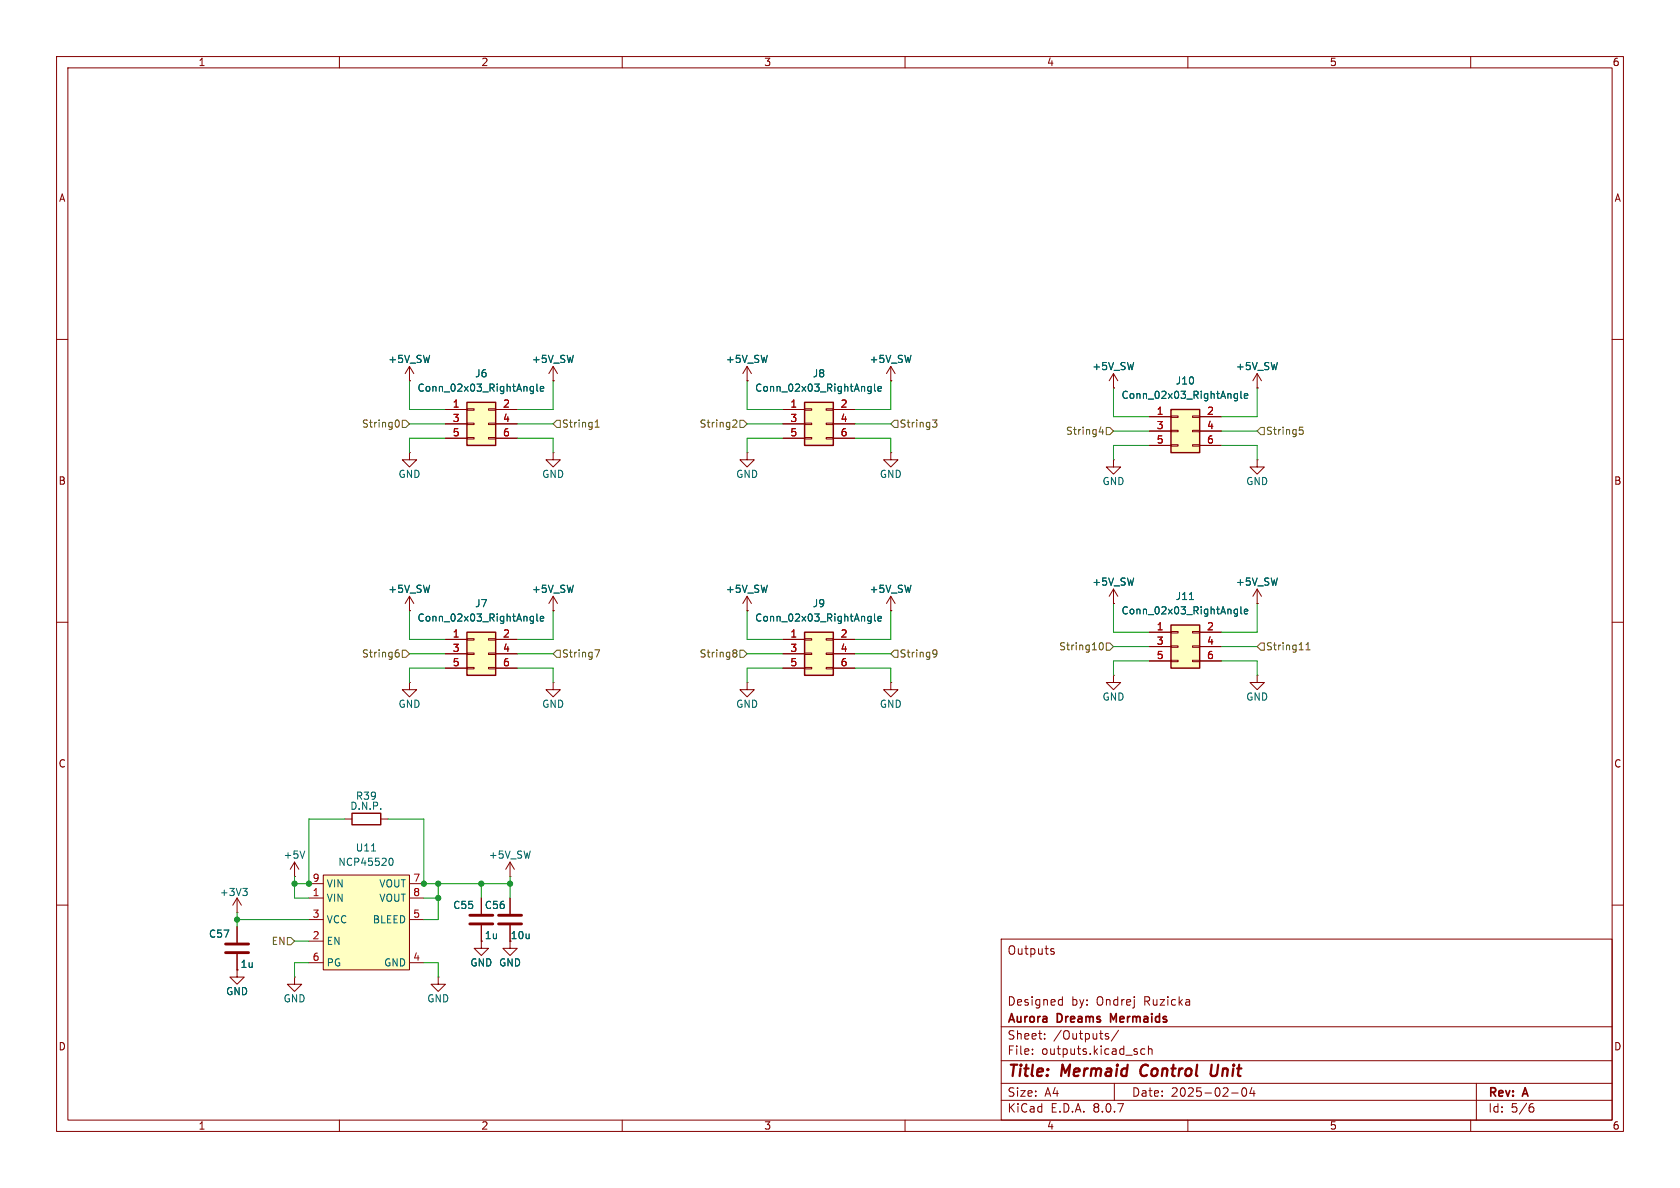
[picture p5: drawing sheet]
<svg xmlns="http://www.w3.org/2000/svg" width="297mm" height="210mm" viewBox="0 0 297 210" stroke-linecap="round" stroke-linejoin="round" font-family="sans-serif">
<g fill="none" stroke="#840000" stroke-width=".18">
<path d="M10 10h277v190h-277zM12 12h273v186h-273zM60 10v2M110 10v2M160 10v2M210 10v2M260 10v2M10 60h2M196.8 68.6h.1M196.8 66l-.7 1.3M196.8 66v2.6M196.8 66l.8 1.3"/>
<path d="M285 60h2M10 110h2M132.1 108h.1M132.1 105.4l-.8 1.3M132.1 105.4v2.6M132.1 105.4l.7 1.3M222.2 106.7h.1M222.2 119.4v1.3h1.3l-1.3 1.2-1.2-1.2h1.2M222.2 119.4h.1M222.2 104.1l-.7 1.3M222.2 104.1v2.6M222.2 104.1l.8 1.3"/>
<path d="M285 110h2M41.9 158.8l-.8 1.2M41.9 158.8v2.5M41.9 158.8l.8 1.2M85.1 158.8v2.7M90.2 158.8v2.7M10 160h2M41.9 161.3h.1M77.5 172.7v1.3h1.2l-1.2 1.3-1.3-1.3h1.3M77.5 172.7h.1M85.1 166.4v1.2h1.3l-1.3 1.3-1.3-1.3h1.3M85.1 166.4h.1"/>
<path d="M85.1 163.6v2.8M90.2 163.6v4h1.2l-1.2 1.3-1.3-1.3h1.3M177 166h108v32h-108zM186 168.2l.3 .1 .1 .2-.2 .2h-.3M186 167.7l.3 .1M187.4 176.7l.4 .1M187.8 176.2v1.5M187.8 177.6l-.4 .1M285 160h2M60 198v2M110 198v2M160 198v2"/>
<path d="M177 194.5h108M177 191.5h108M177 187.5h108M177 181.5h108M182.5 186.3v.1M182.5 185.5v.1M184.7 183.6v.1M184.7 182.8v.1M195.5 183.1l.5 .2v.2l-.2 .2-.4-.1M195.5 182.8h.5M197 191.5v3M197.7 182.1l-1.2 2"/>
<path d="M202.4 185.5l-.4-.1-.3 .3v.4l.1 .2h.6M203 185.5l.2-.1 .4 .1 .1 .9M203 184.9v1.5M210 198v2M217.7 193.2h1.2M219.7 192.4l.2-.1a.81 .81 0 0 1 .6 .6 .81 .81 0 0 1-.3 .8l-.2 .1a.81 .81 0 0 1-.3-1.4zM221.3 192.2l-.3 1.1h.9M221.7 192.8v1M260 198v2M261 191.5v6.5M270.6 195.7h.4l.2 .3-.1 .5-.5 .1M271 195.1l-.4 .1"/>
</g>
<path d="M201.9 188.5a1.27 1.27 0 0 0 0 1.6M214.2 188.2l-.2 1.6 .2 .3a.66 .66 0 0 0 .8-.1" fill="none" stroke="#840000" stroke-width=".4"/>
<path d="M196.8 180.3l-.5-1.1v1.5" fill="none" stroke="#840000" stroke-width=".3"/>
<path d="M83.1 163.3h4M83.1 161.8h4M88.1 163.3h4.1M88.1 161.8h4.1" fill="none" stroke="#840000" stroke-width=".51"/>
<path d="M42.9 157h.8l-.4 .5M43.5 157.5l.2 .3v.3l-.2 .2" fill="none" stroke="#006464" stroke-width=".18"/>
<path d="M207 72.4h5.1v7.6h-5.1z" fill="#ffffc2"/>
<g fill="none" stroke="#840000" stroke-width=".18">
<path d="M157.5 67.3h.1M157.5 64.8l-.8 1.2M157.5 64.8v2.5M157.5 64.8l.7 1.2M203.2 73.7h3.8M203.2 76.2h3.8M203.2 78.7h3.8M207 78.6h1.3v.3h-1.3zM207 76.1h1.3v.2h-1.3zM207 73.5h1.3v.3h-1.3zM210.8 78.6h1.3v.3h-1.3zM210.8 76.1h1.3v.2h-1.3z"/>
<path d="M210.8 73.5h1.3v.3h-1.3zM212.1 73.7h3.8M212.1 76.2h3.8M212.1 78.7h3.8M222.2 68.6h.1M222.2 66l-.7 1.3M222.2 66v2.6M222.2 66l.8 1.3"/>
</g>
<path d="M207 72.4h5.1v7.6h-5.1z" fill="none" stroke="#840000" stroke-width=".25"/>
<path d="M218.3 70.4h.5M218.3 69.6h.5M218.8 69.6v1l-.1 .2-.4 .1M219.4 69.2v1l.2 .2M220 70l.6-.1-.1-.3h-.3l-.2 .2v.6h.5" fill="none" stroke="#006464" stroke-width=".18"/>
<path d="M207 110.5h5.1v7.6h-5.1z" fill="#ffffc2"/>
<g fill="none" stroke="#840000" stroke-width=".18">
<path d="M72.4 80v1.3h1.3l-1.3 1.3-1.3-1.3h1.3M72.4 80h.1M157.5 80v1.3h1.2l-1.2 1.3-1.3-1.3h1.3M157.5 80h.1M222.2 81.3v1.3h1.3l-1.3 1.2-1.2-1.2h1.2M222.2 81.3h.1M203.2 111.8h3.8M203.2 114.3h3.8M203.2 116.8h3.8M207 116.7h1.3v.3h-1.3zM207 114.2h1.3v.2h-1.3zM207 111.6h1.3v.3h-1.3z"/>
<path d="M210.8 116.7h1.3v.3h-1.3zM210.8 114.2h1.3v.2h-1.3zM210.8 111.6h1.3v.3h-1.3zM212.1 111.8h3.8M212.1 114.3h3.8M212.1 116.8h3.8M90.2 154.9h.1M90.2 152.4l-.8 1.3M90.2 152.4v2.5M90.2 152.4l.7 1.3"/>
</g>
<path d="M207 110.5h5.1v7.6h-5.1z" fill="none" stroke="#840000" stroke-width=".25"/>
<path d="M210.3 106h.7M218.3 108.5h.5M218.3 107.7h.5M218.8 107.7v1l-.1 .2-.4 .1M219.4 107.3v1l.2 .2M220 108.1l.6-.1-.1-.3h-.3l-.2 .2v.6h.5" fill="none" stroke="#006464" stroke-width=".18"/>
<path d="M142.2 111.8h5.1v7.6h-5.1z" fill="#ffffc2"/>
<g fill="none" stroke="#840000" stroke-width=".18">
<path d="M97.8 80v1.3h1.3l-1.3 1.3-1.3-1.3h1.3M97.8 80h.1M196.8 81.3v1.3h1.3l-1.3 1.2-1.2-1.2h1.2M196.8 81.3h.1M138.4 113h3.8M138.4 115.6h3.8M138.4 118.1h3.8M142.2 118h1.3v.2h-1.3zM142.2 115.4h1.3v.3h-1.3zM142.2 112.9h1.3v.3h-1.3zM146 118h1.3v.2h-1.3zM146 115.4h1.3v.3h-1.3z"/>
<path d="M146 112.9h1.3v.3h-1.3zM147.3 113h3.8M147.3 115.6h3.8M147.3 118.1h3.8M196.8 106.7h.1M196.8 104.1l-.7 1.3M196.8 104.1v2.6M196.8 104.1l.8 1.3M52.1 154.9h.1M52.1 152.4l-.8 1.3M52.1 152.4v2.5M52.1 152.4l.7 1.3"/>
</g>
<path d="M142.2 111.8h5.1v7.6h-5.1z" fill="none" stroke="#840000" stroke-width=".25"/>
<path d="M153.5 109.7h.5M153.5 109h.5M154 109v1l-.1 .2h-.3M154.6 108.5v1.1l.2 .2M155.2 109.4l.6-.1v-.3h-.4l-.2 .1 .1 .6h.5M53.9 150.4l-.4 1.3" fill="none" stroke="#006464" stroke-width=".18"/>
<path d="M57.1 154.7h15.3v16.8h-15.3z" fill="#ffffc2"/>
<g fill="none" stroke="#840000" stroke-width=".18">
<path d="M196.8 119.4v1.3h1.3l-1.3 1.2-1.2-1.2h1.2M196.8 119.4h.1M72.4 120.7v1.2h1.3l-1.3 1.3-1.3-1.3h1.3M72.4 120.7h.1M54.6 158.8h2.5M54.6 156.2h2.5M57.1 154.7h15.3v16.8h-15.3zM61 144.8h1.2M67.3 144.8h1.3M72.4 158.8h2.5M72.4 156.2h2.5M41.9 171.5v1.2h1.3l-1.3 1.3-1.3-1.3h1.3"/>
<path d="M41.9 171.5h.1M41.9 163.8v2.8M41.9 168.7v2.8M52.1 172.7v1.3h1.2l-1.2 1.3-1.3-1.3h1.3M52.1 172.7h.1M54.6 166.4h2.5M54.6 162.6h2.5M54.6 170.2h2.5M72.4 162.6h2.5M72.4 170.2h2.5"/>
</g>
<path d="M65.7 150.4h.7M68.9 151.8l.2-.1a.68 .68 0 0 1 .4 .6 .68 .68 0 0 1-.4 .7l-.2-.1" fill="none" stroke="#006464" stroke-width=".18"/>
<path d="M39.9 168.4h4M39.9 166.9h4" fill="none" stroke="#840000" stroke-width=".51"/>
<path d="M62.2 143.8h5.1v2h-5.1z" fill="none" stroke="#840000" stroke-width=".25"/>
<path d="M82.5 111.8h5.1v7.6h-5.1z" fill="#ffffc2"/>
<g fill="none" stroke="#840000" stroke-width=".18">
<path d="M72.4 67.3h.1M72.4 64.8l-.8 1.2M72.4 64.8v2.5M72.4 64.8l.8 1.2M78.7 113h3.8M78.7 115.6h3.8M78.7 118.1h3.8M82.5 118h1.3v.2h-1.3zM82.5 115.4h1.3v.3h-1.3zM82.5 112.9h1.3v.3h-1.3zM86.4 118h1.2v.2h-1.2zM86.4 115.4h1.2v.3h-1.2z"/>
<path d="M86.4 112.9h1.2v.3h-1.2zM87.6 113h3.8M87.6 115.6h3.8M87.6 118.1h3.8"/>
</g>
<path d="M82.5 111.8h5.1v7.6h-5.1z" fill="none" stroke="#840000" stroke-width=".25"/>
<path d="M93.8 109.7h.5M93.8 109h.5M94.3 109v1l-.1 .2h-.3M94.9 108.5v1.1l.2 .2M95.5 109.4l.6-.1v-.3h-.4l-.2 .1 .1 .6h.5" fill="none" stroke="#006464" stroke-width=".18"/>
<path d="M82.5 71.1h5.1v7.6h-5.1z" fill="#ffffc2"/>
<g fill="none" stroke="#840000" stroke-width=".18">
<path d="M78.7 72.4h3.8M78.7 74.9h3.8M78.7 77.5h3.8M82.5 77.3h1.3v.3h-1.3zM82.5 74.8h1.3v.3h-1.3zM82.5 72.3h1.3v.2h-1.3zM86.4 77.3h1.2v.3h-1.2zM86.4 74.8h1.2v.3h-1.2zM86.4 72.3h1.2v.2h-1.2zM87.6 72.4h3.8M87.6 74.9h3.8M87.6 77.5h3.8"/>
<path d="M97.8 67.3h.1M97.8 64.8l-.8 1.2M97.8 64.8v2.5M97.8 64.8l.8 1.2M132.1 67.3h.1M132.1 64.8l-.8 1.2M132.1 64.8v2.5M132.1 64.8l.7 1.2M132.1 80v1.3h1.2l-1.2 1.3-1.3-1.3h1.3M132.1 80h.1M72.4 108h.1M72.4 105.4l-.8 1.3"/>
<path d="M72.4 105.4v2.6M72.4 105.4l.8 1.3M157.5 108h.1M157.5 105.4l-.8 1.3M157.5 105.4v2.6M157.5 105.4l.7 1.3M157.5 120.7v1.2h1.2l-1.2 1.3-1.3-1.3h1.3M157.5 120.7h.1"/>
</g>
<path d="M82.5 71.1h5.1v7.6h-5.1z" fill="none" stroke="#840000" stroke-width=".25"/>
<path d="M93.8 69.1h.5M93.8 68.4h.5M94.3 68.3v1l-.1 .2-.3 .1M94.9 67.9v1.1l.2 .2M95.5 68.7l.6-.1v-.2l-.4-.1-.2 .2 .1 .6h.5" fill="none" stroke="#006464" stroke-width=".18"/>
<path d="M142.2 71.1h5.1v7.6h-5.1z" fill="#ffffc2"/>
<g fill="none" stroke="#840000" stroke-width=".18">
<path d="M72.4 67.3h.1M78.7 72.4h3.8M78.7 74.9h3.8M78.7 77.5h3.8M87.6 72.4h3.8M87.6 74.9h3.8M87.6 77.5h3.8M97.8 67.3h.1M132.1 67.3h.1M138.4 72.4h3.8M138.4 74.9h3.8M138.4 77.5h3.8"/>
<path d="M142.2 77.3h1.3v.3h-1.3zM142.2 74.8h1.3v.3h-1.3zM142.2 72.3h1.3v.2h-1.3zM146 77.3h1.3v.3h-1.3zM146 74.8h1.3v.3h-1.3zM146 72.3h1.3v.2h-1.3zM147.3 72.4h3.8M147.3 74.9h3.8M147.3 77.5h3.8M157.5 67.3h.1M196.8 68.6h.1M203.2 73.7h3.8"/>
<path d="M203.2 76.2h3.8M203.2 78.7h3.8M212.1 73.7h3.8M212.1 76.2h3.8M212.1 78.7h3.8M222.2 68.6h.1M72.4 108h.1M78.7 113h3.8M78.7 115.6h3.8M78.7 118.1h3.8M87.6 113h3.8M87.6 115.6h3.8"/>
<path d="M87.6 118.1h3.8M97.8 108h.1M97.8 105.4l-.8 1.3M97.8 105.4v2.6M97.8 105.4l.8 1.3M132.1 108h.1M138.4 113h3.8M138.4 115.6h3.8M138.4 118.1h3.8M147.3 113h3.8M147.3 115.6h3.8M147.3 118.1h3.8"/>
<path d="M157.5 108h.1M196.8 106.7h.1M203.2 111.8h3.8M203.2 114.3h3.8M203.2 116.8h3.8M212.1 111.8h3.8M212.1 114.3h3.8M212.1 116.8h3.8M222.2 106.7h.1M97.8 120.7v1.2h1.3l-1.3 1.3-1.3-1.3h1.3M97.8 120.7h.1M132.1 120.7v1.2h1.2l-1.2 1.3-1.3-1.3h1.3"/>
<path d="M132.1 120.7h.1M85.1 158.8v2.7M90.2 158.8v2.7M41.9 171.5h.1M41.9 163.8v2.8M41.9 168.7v2.8M85.1 166.4h.1M85.1 163.6v2.8M90.2 163.6v2.8"/>
</g>
<path d="M142.2 71.1h5.1v7.6h-5.1z" fill="none" stroke="#840000" stroke-width=".25"/>
<g fill="none" stroke="#006464" stroke-width=".18">
<path d="M93.8 69.1h.5M93.8 68.4h.5M94.3 68.3v1l-.1 .2-.3 .1M94.9 67.9v1.1l.2 .2M95.5 68.7l.6-.1v-.2l-.4-.1-.2 .2 .1 .6h.5M153.5 69.1h.5M153.5 68.4h.5M154 68.3v1l-.1 .2-.3 .1M154.6 67.9v1.1l.2 .2M155.2 68.7l.6-.1v-.2l-.4-.1-.2 .2 .1 .6h.5M218.3 69.6h.5M218.3 70.4h.5"/>
<path d="M218.8 69.6v1l-.1 .2-.4 .1M219.4 69.2v1l.2 .2M220 70l.6-.1-.1-.3h-.3l-.2 .2v.6h.5M93.8 109h.5M93.8 109.7h.5M94.3 109v1l-.1 .2h-.3M94.9 108.5v1.1l.2 .2M95.5 109.4l.6-.1v-.3h-.4l-.2 .1 .1 .6h.5M153.5 109h.5M153.5 109.7h.5M154 109v1l-.1 .2h-.3M154.6 108.5v1.1l.2 .2"/>
<path d="M155.2 109.4l.6-.1v-.3h-.4l-.2 .1 .1 .6h.5M210.3 106h.7M218.3 108.5h.5M218.3 107.7h.5M218.8 107.7v1l-.1 .2-.4 .1M219.4 107.3v1l.2 .2M220 108.1l.6-.1-.1-.3h-.3l-.2 .2v.6h.5"/>
</g>
<g fill="none" stroke="#725600" stroke-width=".18">
<path d="M70 74.3l.2-.1a.68 .68 0 0 1 .4 .7 .68 .68 0 0 1-.4 .6l-.2-.1M71.1 74.3h.7l.6 .6-.6 .7h-.7zM98.4 74.3h.7v1.3h-.7l-.6-.7zM105.2 75.5h.7M105.2 74.6l.4-.4v1.3M129.6 74.3l.4-.1 .3 .4-.8 .9h.8M130.8 74.3h.6l.7 .6-.7 .7h-.6zM158.1 74.3h.6v1.3h-.6l-.6-.7zM164.8 74.2h.8l-.4 .5 .4 .1v.5l-.2 .2h-.4M194.6 75.4l-.3 1h.8M194.9 75.9v.9M195.6 75.6h.6l.6 .6-.6 .6h-.6z"/>
<path d="M222.9 75.6h.6v1.2h-.6l-.7-.6zM229.7 75.5h.6M229.9 76h.3l.2 .2-.1 .5-.4 .1M70 115.4h.3l.3 .2-.1 .5h-.5M70.5 114.9l-.5 .1M71.1 114.9h.7l.6 .7-.6 .6h-.7zM97.8 115.6l.6-.7h.7v1.3h-.7zM105.2 114.9h.8l-.5 1.2M129.7 114.9h.3l.2 .1 .1 .2-.3 .2M129.7 115.4h.1M129.8 115.4h.2M129.8 115.4l-.1 .1"/>
<path d="M130 115.4l.3 .3-.1 .3-.2 .1h-.3M130.8 114.9h.6l.7 .7-.7 .6h-.6zM158.1 114.9h.6v1.3h-.6l-.6-.6zM165 114.9h.4l.2 .1a.84 .84 0 0 1-.3 1.1h-.3M165.6 115.4l-.2 .3-.4-.1M194.4 113.7l.2-.1a.68 .68 0 0 1 .5 .6 .68 .68 0 0 1-.5 .7l-.2-.1-.1-.4zM195.6 113.7h.6l.6 .6-.6 .6h-.6zM222.9 113.7h.6v1.2h-.6l-.7-.6zM230.9 114.9h.7M230.9 114l.3-.4v1.3M50.8 165.7h.6l.7 .7-.7 .6h-.6z"/>
</g>
<g fill="none" stroke="#009600" stroke-width=".18">
<path d="M72.4 67.3v5.1h6.3M72.4 74.9h6.3M78.7 77.5h-6.3v2.5M91.4 77.5h6.4v2.5M91.4 74.9h6.4M97.8 67.3v5.1h-6.4M132.1 67.3v5.1h6.3M132.1 74.9h6.3M138.4 77.5h-6.3v2.5M151.1 77.5h6.4v2.5M151.1 74.9h6.4M157.5 67.3v5.1h-6.4"/>
<path d="M196.8 68.6v5.1h6.4M196.8 76.2h6.4M203.2 78.7h-6.4v2.6M215.9 78.7h6.3v2.6M215.9 76.2h6.3M222.2 68.6v5.1h-6.3M72.4 115.6h6.3M72.4 108v5h6.3M78.7 118.1h-6.3v2.6M91.4 118.1h6.4v2.6M91.4 115.6h6.4M97.8 108v5h-6.4"/>
<path d="M132.1 115.6h6.3M132.1 108v5h6.3M138.4 118.1h-6.3v2.6M151.1 115.6h6.4M151.1 118.1h6.4v2.6M157.5 108v5h-6.4M196.8 106.7v5.1h6.4M196.8 114.3h6.4M203.2 116.8h-6.4v2.6M215.9 116.8h6.3v2.6M215.9 114.3h6.3M222.2 106.7v5.1h-6.3"/>
<path d="M52.1 154.9v3.9h2.5M61 144.8h-6.4v11.4h-2.5M68.6 144.8h6.3v11.4h15.3M74.9 158.8h2.6M77.5 156.2v6.4h-2.6M85.1 156.2v2.6M90.2 154.9v3.9M41.9 162.6h12.7M41.9 161.3v2.5M52.1 166.4h2.5M54.6 170.2h-2.5v2.5M74.9 170.2h2.6v2.5"/>
</g>
<g fill="#009600" stroke="#009600" stroke-width=".18">
<circle cx="77.5" cy="158.8" r=".46"/>
<circle cx="74.9" cy="156.2" r=".46"/>
<circle cx="77.5" cy="156.2" r=".46"/>
<circle cx="52.1" cy="156.2" r=".46"/>
<circle cx="54.6" cy="156.2" r=".46"/>
<circle cx="41.9" cy="162.6" r=".46"/>
<circle cx="90.2" cy="156.2" r=".46"/>
<circle cx="85.1" cy="156.2" r=".46"/>
</g>
<g font-size="2.8" fill="#840000">
<text x="178" y="190.9">Title:</text>
<text x="187.7" y="190.9">Mermaid</text>
<text x="202.5" y="190.9">Control</text>
<text x="215.6" y="190.9">Unit</text>
</g>
<g font-size="2.1" fill="#840000">
<text x="178" y="169">Outputs</text>
<text x="178" y="178">Designed</text>
<text x="189.4" y="178">by:</text>
<text x="193.9" y="178">Ondrej</text>
<text x="202.4" y="178">Ruzicka</text>
<text x="178" y="184">Sheet:</text>
<text x="178" y="181.2">Aurora</text>
<text x="186.2" y="184">/Outputs/</text>
<text x="187" y="181.2">Dreams</text>
<text x="197" y="181.2">Mermaids</text>
<text x="178" y="186.7">File:</text>
<text x="184.1" y="186.7">outputs.kicad_sch</text>
<text x="178" y="196.9">KiCad</text>
<text x="178" y="194.1">Size:</text>
<text x="184.7" y="194.1">A4</text>
<text x="185.7" y="196.9">E.D.A.</text>
<text x="193.3" y="196.9">8.0.7</text>
<text x="200" y="194.1">Date:</text>
<text x="207" y="194.1">2025-02-04</text>
<text x="263" y="194.3">Rev:</text>
<text x="263" y="196.9">Id:</text>
<text x="267.1" y="196.9">5/6</text>
<text x="269.4" y="194.3">A</text>
</g>
<g font-size="1.8" fill="#840000">
<text x="35" y="11.9">1</text>
<text x="85" y="11.9">2</text>
<text x="135" y="11.9">3</text>
<text x="185" y="11.9">4</text>
<text x="235" y="11.9">5</text>
<text x="285" y="11.9">6</text>
<text x="10.3" y="35.9">A</text>
<text x="285.3" y="35.9">A</text>
<text x="10.3" y="85.9">B</text>
<text x="285.3" y="85.9">B</text>
<text x="10.3" y="135.9">C</text>
<text x="285.3" y="135.9">C</text>
<text x="10.3" y="185.9">D</text>
<text x="285.3" y="185.9">D</text>
<text x="35" y="199.9">1</text>
<text x="85" y="199.9">2</text>
<text x="135" y="199.9">3</text>
<text x="185" y="199.9">4</text>
<text x="235" y="199.9">5</text>
<text x="285" y="199.9">6</text>
</g>
<g font-size="1.8" fill="#006464">
<text x="68.5" y="64.4">+5V_SW</text>
<text x="93.9" y="64.4">+5V_SW</text>
<text x="128.2" y="64.4">+5V_SW</text>
<text x="153.6" y="64.4">+5V_SW</text>
<text x="193" y="65.6">+5V_SW</text>
<text x="218.4" y="65.6">+5V_SW</text>
<text x="73.7" y="69.4">Conn_02x03_RightAngle</text>
<text x="83.9" y="66.9">J6</text>
<text x="133.4" y="69.4">Conn_02x03_RightAngle</text>
<text x="143.6" y="66.9">J8</text>
<text x="198.2" y="70.7">Conn_02x03_RightAngle</text>
<text x="207.8" y="68.2">J10</text>
<text x="70.4" y="84.7">GND</text>
<text x="95.8" y="84.7">GND</text>
<text x="130" y="84.7">GND</text>
<text x="155.4" y="84.7">GND</text>
<text x="194.8" y="86">GND</text>
<text x="220.2" y="86">GND</text>
<text x="68.5" y="105">+5V_SW</text>
<text x="83.9" y="107.5">J7</text>
<text x="93.9" y="105">+5V_SW</text>
<text x="128.2" y="105">+5V_SW</text>
<text x="143.6" y="107.5">J9</text>
<text x="153.6" y="105">+5V_SW</text>
<text x="193" y="103.7">+5V_SW</text>
<text x="207.8" y="106.3">J11</text>
<text x="218.4" y="103.7">+5V_SW</text>
<text x="73.7" y="110.1">Conn_02x03_RightAngle</text>
<text x="133.4" y="110.1">Conn_02x03_RightAngle</text>
<text x="198.2" y="108.8">Conn_02x03_RightAngle</text>
<text x="70.4" y="125.3">GND</text>
<text x="95.8" y="125.3">GND</text>
<text x="130" y="125.3">GND</text>
<text x="155.4" y="125.3">GND</text>
<text x="194.8" y="124.1">GND</text>
<text x="220.2" y="124.1">GND</text>
<text x="61.8" y="143.4">D.N.P.</text>
<text x="62.8" y="141.6">R39</text>
<text x="50" y="152">+5V</text>
<text x="59.7" y="153.3">NCP45520</text>
<text x="62.8" y="150.7">U11</text>
<text x="86.3" y="152">+5V_SW</text>
<text x="38.8" y="158.6">+3V3</text>
<text x="57.7" y="159.6">VIN</text>
<text x="57.7" y="157.1">VIN</text>
<text x="67" y="157.1">VOUT</text>
<text x="67" y="159.6">VOUT</text>
<text x="80" y="160.9">C55</text>
<text x="85.6" y="160.9">C56</text>
<text x="36.8" y="166">C57</text>
<text x="57.7" y="167.2">EN</text>
<text x="57.7" y="163.4">VCC</text>
<text x="65.8" y="163.4">BLEED</text>
<text x="85.6" y="166.2">1u</text>
<text x="90.2" y="166.2">10u</text>
<text x="42.4" y="171.3">1u</text>
<text x="57.7" y="171">PG</text>
<text x="67.8" y="171">GND</text>
<text x="83.1" y="171">GND GND</text>
<text x="39.9" y="176.1">GND</text>
<text x="50" y="177.4">GND</text>
<text x="75.4" y="177.4">GND</text>
</g>
<g font-size="1.8" fill="#725600">
<text x="63.9" y="75.8">String0</text>
<text x="99.3" y="75.8">String1</text>
<text x="123.6" y="75.8">String2</text>
<text x="158.9" y="75.8">String3</text>
<text x="188.4" y="77.1">String4</text>
<text x="223.7" y="77.1">String5</text>
<text x="63.9" y="116.4">String6</text>
<text x="99.3" y="116.4">String7</text>
<text x="123.6" y="116.4">String8</text>
<text x="158.9" y="116.4">String9</text>
<text x="187.1" y="115.2">String10</text>
<text x="223.7" y="115.2">String11</text>
<text x="47.9" y="167.2">EN</text>
</g>
<g font-size="1.8" fill="#a90000">
<text x="79.9" y="72.1">1</text>
<text x="79.9" y="74.7">3</text>
<text x="79.9" y="77.2">5</text>
<text x="88.8" y="72.1">2</text>
<text x="88.8" y="74.7">4</text>
<text x="88.8" y="77.2">6</text>
<text x="139.6" y="72.1">1</text>
<text x="139.6" y="74.7">3</text>
<text x="139.6" y="77.2">5</text>
<text x="148.5" y="72.1">2</text>
<text x="148.5" y="74.7">4</text>
<text x="148.5" y="77.2">6</text>
<text x="204.4" y="73.4">1</text>
<text x="204.4" y="75.9">3</text>
<text x="213.3" y="73.4">2</text>
<text x="213.3" y="75.9">4</text>
<text x="204.4" y="78.5">5</text>
<text x="213.3" y="78.5">6</text>
<text x="79.9" y="112.8">1</text>
<text x="88.8" y="112.8">2</text>
<text x="139.6" y="112.8">1</text>
<text x="148.5" y="112.8">2</text>
<text x="204.4" y="111.5">1</text>
<text x="213.3" y="111.5">2</text>
<text x="79.9" y="115.3">3</text>
<text x="79.9" y="117.9">5</text>
<text x="88.8" y="115.3">4</text>
<text x="88.8" y="117.9">6</text>
<text x="139.6" y="115.3">3</text>
<text x="139.6" y="117.9">5</text>
<text x="148.5" y="115.3">4</text>
<text x="148.5" y="117.9">6</text>
<text x="204.4" y="114">3</text>
<text x="204.4" y="116.6">5</text>
<text x="213.3" y="114">4</text>
<text x="213.3" y="116.6">6</text>
<text x="55.2" y="156">9</text>
<text x="73" y="156">7</text>
<text x="55.2" y="158.5">1</text>
<text x="73" y="158.5">8</text>
<text x="55.2" y="166.1">2</text>
<text x="55.2" y="162.3">3</text>
<text x="73" y="162.3">5</text>
<text x="55.2" y="169.9">6</text>
<text x="73" y="169.9">4</text>
</g>
</svg>
